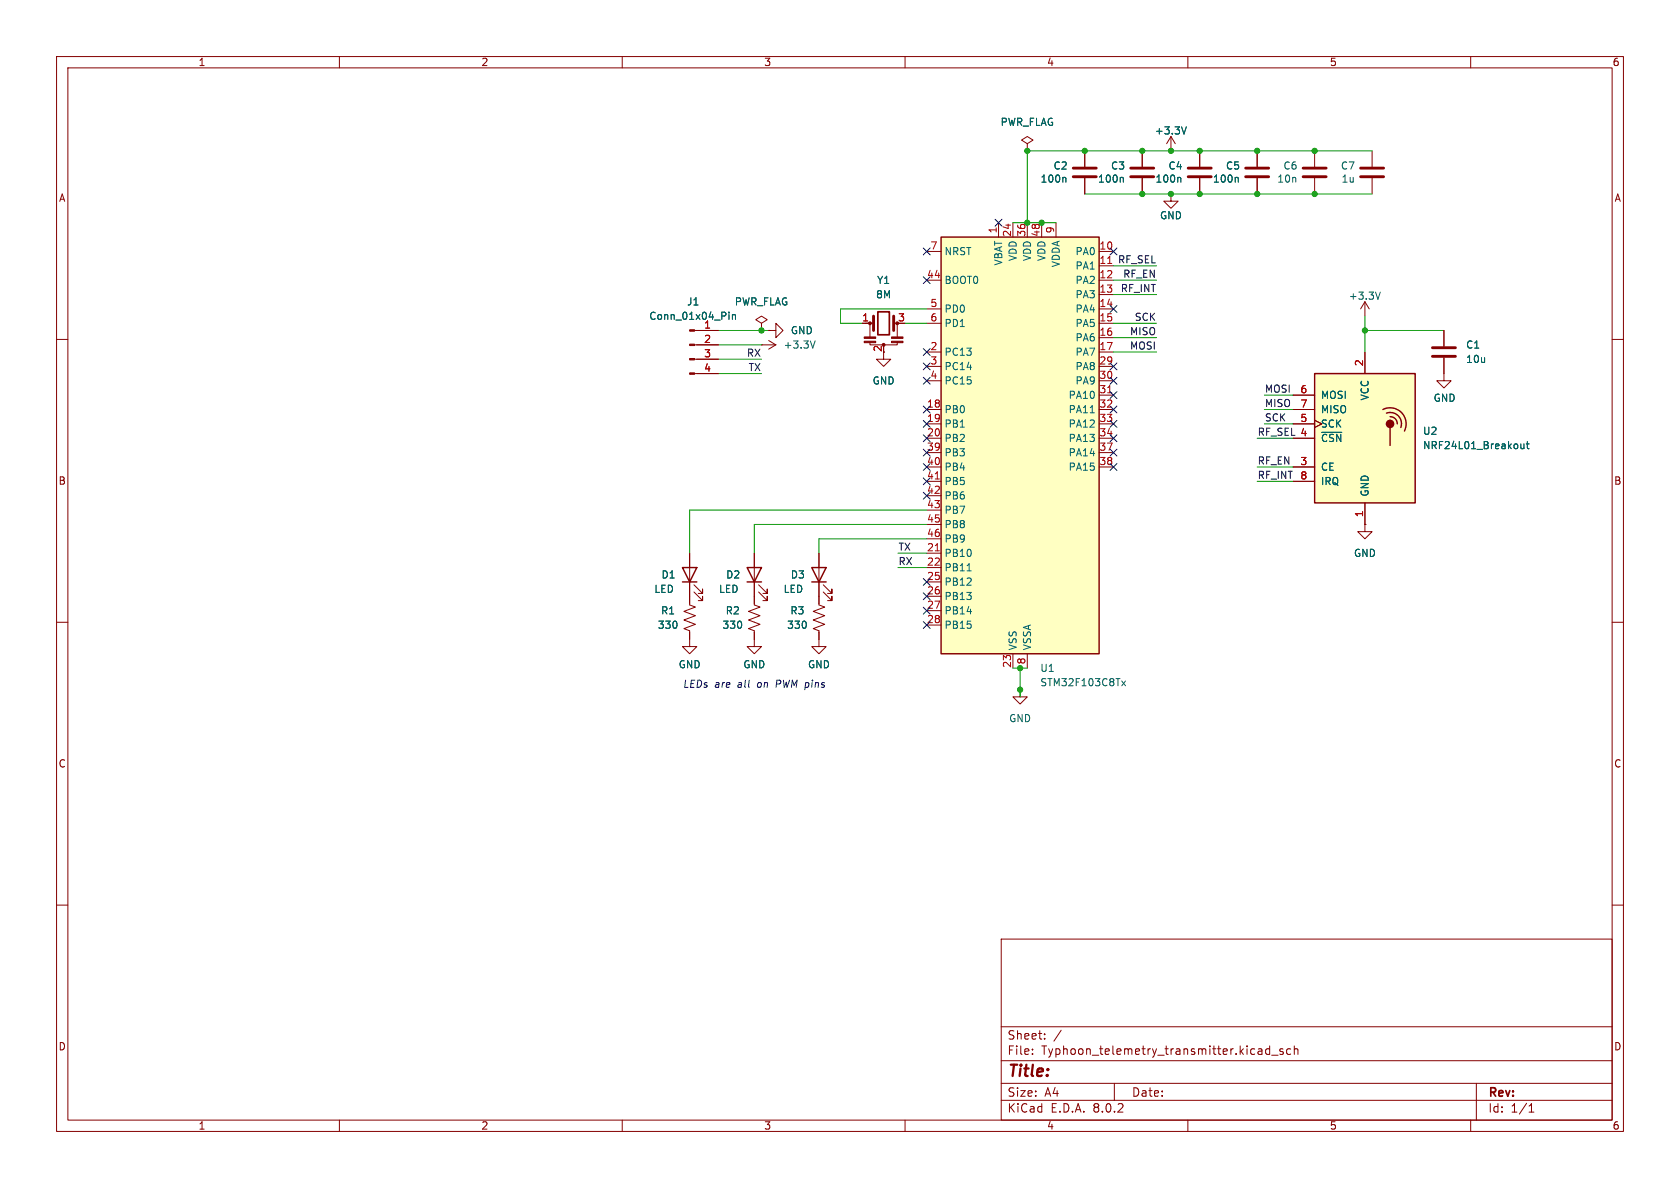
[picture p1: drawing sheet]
<svg xmlns="http://www.w3.org/2000/svg" width="297mm" height="210mm" viewBox="0 0 297 210" stroke-linecap="round" stroke-linejoin="round" font-family="sans-serif">
<g fill="none" stroke="#840000" stroke-width=".18">
<path d="M10 10h277v190h-277zM12 12h273v186h-273zM60 10v2M110 10v2M160 10v2M210 10v2M260 10v2M181.6 25.4l1-.6-1-.7-1 .7 1 .6v1.3M181.6 26.7h.1M232.4 26.7v2.8M232.4 31.5v2.8M10 60h2"/>
<path d="M285 60h2M121.9 97.8v7.6M10 110h2M121.9 113v1.3h1.3l-1.3 1.3-1.3-1.3h1.3M122.7 104.6l1.5 1.6v-.8v.8h-.8M122.7 103.4l1.5 1.5v-.8v.8h-.8M133.3 105.4v1.5l1.1 .4-2.1 .8 2.1 .7-2.1 .8 2.1 .8-2.1 .7 1 .4v1.5M285 110h2M10 160h2M285 160h2M177 166h108v32h-108zM60 198v2"/>
<path d="M110 198v2M160 198v2M177 194.5h108M177 191.5h108M177 187.5h108M177 181.5h108M182.5 186.3v.1M182.5 185.5v.1M184.7 183.6v.1M184.7 182.8v.1M187.6 182.1l-1.3 2M197 191.5v3"/>
<path d="M210 198v2M224.5 184.9v1.5M224.5 185.5l-.5-.1-.3 .3v.4l.2 .2h.6M224.8 186.5h1.2M226.8 185.5l-.3-.1-.3 .2 .1 .2 .5 .2v.3h-.6M228.2 185.5l-.5-.1-.2 .3v.4l.1 .2h.6M228.8 185.5l.2-.1 .4 .1 .1 .9M228.8 184.9v1.5M260 198v2M261 191.5v6.5M270.3 196.6h.9M270.3 195.5l.4-.4v1.5"/>
</g>
<path d="M230.4 29.7h4M230.4 31.2h4" fill="none" stroke="#840000" stroke-width=".51"/>
<path d="M120.6 100.3h2.6l-1.3 2.6zM120.6 102.9h2.6" fill="none" stroke="#840000" stroke-width=".25"/>
<path d="M166.4 41.9h27.9v73.7h-27.9z" fill="#ffffc2"/>
<path d="M166.4 41.9h27.9v73.7h-27.9zM132.1 100.3h2.5l-1.3 2.6zM132.1 102.9h2.5M143.5 100.3h2.5l-1.2 2.6zM143.5 102.9h2.5" fill="none" stroke="#840000" stroke-width=".25"/>
<g fill="none" stroke="#840000" stroke-width=".18">
<path d="M176.5 39.4v2.5M179.1 39.4v2.5M181.6 39.4v2.5M184.1 39.4v2.5M186.7 39.4v2.5M191.8 26.7v2.8M191.8 31.5v2.8M201.9 26.7v2.8M201.9 31.5v2.8M207 34.3v1.3h1.3l-1.3 1.2-1.3-1.2h1.3M207 24.1l-.8 1.3M207 24.1v2.6"/>
<path d="M207 24.1l.8 1.3M212.1 26.7v2.8M212.1 31.5v2.8M222.2 26.7v2.8M222.2 31.5v2.8M122.8 58.4h4.2M134.6 57.2l1-.7-1-.6-1 .6 1 .7v1.2M134.6 58.4h.1M135.9 58.4h1.3v-1.2l1.2 1.2-1.2 1.3v-1.3M135.9 58.4h.1M152.4 57.2h1.9M153.8 57.2v2.4"/>
<path d="M158.1 57.2h.6M158.6 57.2v2.5M163.8 44.5h2.6M163.8 49.5h2.6M163.8 54.6h2.6M163.8 57.2h2.6M194.3 44.5h2.5M194.3 47h2.5M194.3 49.5h2.5M194.3 52.1h2.5M194.3 54.6h2.5M194.3 57.2h2.5"/>
<path d="M194.3 59.7h2.5M241.3 53.3l-.8 1.3M241.3 53.3v2.6M241.3 53.3l.8 1.3M255.3 58.4v2.8M122.8 61h4.2M122.8 66h4.2M122.8 63.5h4.2M134.6 61h.1M134.6 61h2.6M135.9 60.2l1.3 .8M137.2 61l-1.3 .7"/>
<path d="M153.8 60.5v.5h4.8v-.5M156.2 62.2v1.3h1.3l-1.3 1.3-1.3-1.3h1.3M163.8 62.2h2.6M163.8 72.4h2.6M163.8 74.9h2.6M163.8 77.5h2.6M163.8 64.8h2.6M163.8 67.3h2.6M194.3 62.2h2.5M194.3 72.4h2.5M194.3 74.9h2.5M194.3 77.5h2.5"/>
<path d="M194.3 64.8h2.5M194.3 67.3h2.5M194.3 69.9h2.5M255.3 63.2v4.1h1.2l-1.2 1.3-1.3-1.3h1.3M133.3 97.8v7.6M144.8 97.8v9.1l1 .4-2 .8 2 .7-2 .8 2 .8-2 .7 1 .4v2.8h1.2l-1.2 1.3-1.3-1.3h1.3M163.8 97.8h2.6M163.8 80h2.6M163.8 82.6h2.6M163.8 85.1h2.6M163.8 87.6h2.6M163.8 90.2h2.6"/>
<path d="M163.8 92.7h2.6M163.8 95.3h2.6M194.3 80h2.5M194.3 82.6h2.5M241.3 92.7v1.3h1.3l-1.3 1.3-1.3-1.3h1.3M241.3 92.7h.1M121.9 105.4v1.5l1 .4-2 .8 2 .7-2 .8 2 .8-2 .7 1 .4v1.5M133.3 113v1.3h1.3l-1.3 1.3-1.2-1.3h1.2M134.1 104.6l1.5 1.6v-.8v.8h-.7M134.1 103.4l1.5 1.5v-.8v.8h-.7M145.5 104.6l1.6 1.6v-.8v.8h-.8M145.5 103.4l1.6 1.5v-.8v.8h-.8"/>
<path d="M163.8 100.3h2.6M163.8 102.9h2.6M163.8 105.4h2.6M163.8 108h2.6M163.8 110.5h2.6M179.1 115.6v2.5M181.6 115.6v2.5M180.3 121.9v1.3h1.3l-1.3 1.3-1.2-1.3h1.2M180.3 121.9h.1"/>
</g>
<path d="M195.8 46.6h.7M195.8 69.4h.7M165.3 97.4h.8M165.3 84.7h.8" fill="none" stroke="#a90000" stroke-width=".18"/>
<g fill="none" stroke="#006464" stroke-width=".18">
<path d="M188.3 31.4l.1 .1v.7M198.4 31.4l.2 .1v.7M208.6 31.4l.2 .1v.7M209.7 22.4l-.4 1.3M218.7 31.4l.2 .1v.7M128.9 55.2v.1M128.9 55.6v.9M129.5 55.6v.9M129.5 55.7l.2-.1 .3 .1v.8M244 51.6l-.4 1.3M144.1 60.3l-.4 1.2M192.7 73h.8"/>
<path d="M171 100.9h.7M198.3 120.4l.7 .8M199 120.4l-.7 .8"/>
</g>
<path d="M189.7 29.7h4.1M189.7 31.2h4.1M199.9 29.7h4.1M199.9 31.2h4.1M210.1 29.7h4M210.1 31.2h4M220.2 29.7h4.1M220.2 31.2h4.1M154.4 55.9v2.5M158 55.9v2.5M253.2 61.5h4.1M253.2 63h4.1" fill="none" stroke="#840000" stroke-width=".51"/>
<g fill="#840000" stroke="#840000" stroke-width=".18">
<path d="M152.8 60.3h2v.3h-2z"/>
<path d="M152.8 59.6h2v.2h-2z"/>
<path d="M157.6 60.3h2v.3h-2z"/>
<path d="M157.6 59.6h2v.2h-2z"/>
<path d="M121.9 65.9h.9v.3h-.9z"/>
<path d="M121.9 63.4h.9v.2h-.9z"/>
<path d="M121.9 60.8h.9v.3h-.9z"/>
<path d="M121.9 58.3h.9v.2h-.9z"/>
<circle cx="153.8" cy="57.1" r=".25"/>
<circle cx="156.2" cy="61" r=".25"/>
</g>
<path d="M155.2 55.1h2v4.1h-2z" fill="none" stroke="#840000" stroke-width=".3"/>
<path d="M232.4 66h17.8v22.9h-17.8z" fill="#ffffc2"/>
<path d="M232.4 66h17.8v22.9h-17.8zM244.5 72.4a2.84 2.84 0 0 1 3.3 .5 2.84 2.84 0 0 1 .5 3.3M245.1 73a1.98 1.98 0 0 1 2.1 .5 1.98 1.98 0 0 1 .4 2.1M245.7 75.6v3.1M245.7 73.7a1.23 1.23 0 0 1 1.3 1.2" fill="none" stroke="#840000" stroke-width=".25"/>
<circle cx="245.7" cy="74.9" r=".63" fill="#840000" stroke="#840000" stroke-width=".25"/>
<g fill="none" stroke="#840000" stroke-width=".18">
<path d="M181.6 26.7h.1M191.8 26.7v2.8M191.8 31.5v2.8M201.9 26.7v2.8M201.9 31.5v2.8M212.1 26.7v2.8M212.1 31.5v2.8M222.2 26.7v2.8M222.2 31.5v2.8M242.6 26.7v2.8M242.6 31.5v2.8M123.2 58.4h3.8"/>
<path d="M134.6 58.4h.1M135.9 58.4h.1M152.4 57.2h1.3M255.3 58.4v2.8M123.2 61h3.8M123.2 63.5h3.8M123.2 66h3.8M228.6 77.5h3.8M228.6 74.9h3.8M228.6 69.9h3.8M228.6 72.4h3.8M232.4 74.3l1.3 .6-1.3 .7"/>
<path d="M241.3 62.2v3.8M255.3 63.2v2.8M121.9 97.8v2.5M133.3 97.8v2.5M144.8 97.8v2.5M228.6 82.6h3.8M228.6 85.1h3.8M241.3 92.7h.1M241.3 88.9v3.8M121.9 102.9v3.8M121.9 111.8v1.2M133.3 102.9v3.8"/>
<path d="M133.3 111.8v1.2M144.8 102.9v3.8M144.8 111.8v1.2"/>
</g>
<g fill="none" stroke="#006464" stroke-width=".18">
<path d="M188.3 31.4l.1 .1v.7M198.4 31.4l.2 .1v.7M208.6 31.4l.2 .1v.7M209.7 22.4l-.4 1.3M218.7 31.4l.2 .1v.7M128.9 55.2v.1M128.9 55.6v.9M129.5 55.6v.9M129.5 55.7l.2-.1 .3 .1v.8M233.7 76.4h3.5M268.9 78.5v.8h.3l.2-.1M269.4 78.5v.8"/>
<path d="M269.8 78.5h.5M270 78v1.1l.3 .2"/>
</g>
<path d="M240.5 29.7h4.1M240.5 31.2h4.1" fill="none" stroke="#840000" stroke-width=".51"/>
<g fill="none" stroke="#009600" stroke-width=".18">
<path d="M179.1 39.4h7.6M191.8 34.3h50.8M242.6 26.7h-61v12.7M127 58.4h8.9M160 57.2h3.8M163.8 54.6h-15.2v2.6h3.8M196.8 52.1h7.7M196.8 57.2h7.7M196.8 49.5h7.7M196.8 59.7h7.7M196.8 47h7.7M241.3 58.4h14"/>
<path d="M241.3 55.9v6.3M127 66h7.6M127 61h7.6M127 63.5h7.6M196.8 62.2h7.7M222.2 77.5h6.4M223.5 69.9h5.1M223.5 74.9h5.1M223.5 72.4h5.1M158.7 97.8h5.1M163.8 95.3h-19v2.5M163.8 90.2h-41.9v7.6"/>
<path d="M163.8 92.7h-30.5v5.1M222.2 82.6h6.4M222.2 85.1h6.4M158.7 100.3h5.1M179.1 118.1h2.5M180.3 118.1v5.1"/>
</g>
<g fill="none" stroke="#000084" stroke-width=".18">
<path d="M175.9 38.8l1.2 1.2M177.1 38.8l-1.2 1.2M163.2 48.9l1.2 1.2M163.2 43.8l1.2 1.3M164.4 48.9l-1.2 1.2M164.4 43.8l-1.2 1.3M196.2 43.8l1.3 1.3M196.2 54l1.3 1.2M197.5 43.8l-1.3 1.3M197.5 54l-1.3 1.2M163.2 71.8l1.2 1.2M163.2 61.6l1.2 1.2"/>
<path d="M163.2 66.7l1.2 1.2M163.2 74.3l1.2 1.2M163.2 76.9l1.2 1.2M163.2 79.4l1.2 1.2M163.2 64.2l1.2 1.2M164.4 71.8l-1.2 1.2M164.4 61.6l-1.2 1.2M164.4 66.7l-1.2 1.2M164.4 76.9l-1.2 1.2M164.4 74.3l-1.2 1.2M164.4 79.4l-1.2 1.2M164.4 64.2l-1.2 1.2"/>
<path d="M196.2 64.2l1.3 1.2M196.2 71.8l1.3 1.2M196.2 76.9l1.3 1.2M196.2 74.3l1.3 1.2M196.2 79.4l1.3 1.2M196.2 69.2l1.3 1.3M196.2 66.7l1.3 1.2M197.5 64.2l-1.3 1.2M197.5 71.8l-1.3 1.2M197.5 76.9l-1.3 1.2M197.5 74.3l-1.3 1.2M197.5 79.4l-1.3 1.2"/>
<path d="M197.5 69.2l-1.3 1.3M197.5 66.7l-1.3 1.2M163.2 81.9l1.2 1.3M163.2 84.5l1.2 1.2M163.2 87l1.2 1.2M164.4 81.9l-1.2 1.3M164.4 84.5l-1.2 1.2M164.4 87l-1.2 1.2M196.2 81.9l1.3 1.3M197.5 81.9l-1.3 1.3M163.2 109.9l1.2 1.2M163.2 107.3l1.2 1.3"/>
<path d="M163.2 104.8l1.2 1.2M163.2 102.3l1.2 1.2M164.4 104.8l-1.2 1.2M164.4 109.9l-1.2 1.2M164.4 102.3l-1.2 1.2M164.4 107.3l-1.2 1.3"/>
</g>
<g fill="#009600" stroke="#009600" stroke-width=".18">
<circle cx="181.6" cy="39.4" r=".46"/>
<circle cx="184.1" cy="39.4" r=".46"/>
<circle cx="181.6" cy="26.7" r=".46"/>
<circle cx="201.9" cy="26.7" r=".46"/>
<circle cx="191.8" cy="26.7" r=".46"/>
<circle cx="201.9" cy="34.3" r=".46"/>
<circle cx="180.3" cy="121.9" r=".46"/>
<circle cx="180.3" cy="118.1" r=".46"/>
<circle cx="212.1" cy="34.3" r=".46"/>
<circle cx="207" cy="26.7" r=".46"/>
<circle cx="212.1" cy="26.7" r=".46"/>
<circle cx="222.2" cy="26.7" r=".46"/>
<circle cx="222.2" cy="34.3" r=".46"/>
<circle cx="207" cy="34.3" r=".46"/>
<circle cx="232.4" cy="26.7" r=".46"/>
<circle cx="232.4" cy="34.3" r=".46"/>
<circle cx="241.3" cy="58.4" r=".46"/>
<circle cx="134.6" cy="58.4" r=".46"/>
</g>
<text font-size="2.8" fill="#840000" x="178" y="190.9">Title:</text>
<g font-size="2.1" fill="#840000">
<text x="178" y="184">Sheet:</text>
<text x="178" y="186.7">File:</text>
<text x="184.1" y="186.7">Typhoon_telemetry_transmitter.kicad_sch</text>
<text x="178" y="196.9">KiCad</text>
<text x="178" y="194.1">Size:</text>
<text x="184.7" y="194.1">A4</text>
<text x="185.7" y="196.9">E.D.A.</text>
<text x="193.3" y="196.9">8.0.2</text>
<text x="200" y="194.1">Date:</text>
<text x="263" y="194.3">Rev:</text>
<text x="263" y="196.9">Id:</text>
<text x="267.1" y="196.9">1/1</text>
</g>
<g font-size="1.8" fill="#840000">
<text x="35" y="11.9">1</text>
<text x="85" y="11.9">2</text>
<text x="135" y="11.9">3</text>
<text x="185" y="11.9">4</text>
<text x="235" y="11.9">5</text>
<text x="285" y="11.9">6</text>
<text x="10.3" y="35.9">A</text>
<text x="285.3" y="35.9">A</text>
<text x="10.3" y="85.9">B</text>
<text x="285.3" y="85.9">B</text>
<text x="10.3" y="135.9">C</text>
<text x="285.3" y="135.9">C</text>
<text x="10.3" y="185.9">D</text>
<text x="285.3" y="185.9">D</text>
<text x="35" y="199.9">1</text>
<text x="85" y="199.9">2</text>
<text x="135" y="199.9">3</text>
<text x="185" y="199.9">4</text>
<text x="235" y="199.9">5</text>
<text x="285" y="199.9">6</text>
</g>
<g font-size="1.8" fill="#006464">
<text x="176.8" y="22.5">PWR_FLAG</text>
<text x="204.1" y="24">+3.3V</text>
<text x="183.9" y="32.5">100n</text>
<text x="186.2" y="30.2">C2</text>
<text x="194" y="32.5">100n</text>
<text x="196.3" y="30.2">C3</text>
<text x="204.2" y="32.5">100n</text>
<text x="206.5" y="30.2">C4</text>
<text x="214.3" y="32.5">100n</text>
<text x="216.6" y="30.2">C5</text>
<text x="225.7" y="32.5">10n</text>
<text x="226.8" y="30.2">C6</text>
<text x="237" y="30.2">C7</text>
<text x="237.1" y="32.5">1u</text>
<text x="205" y="39">GND</text>
<text x="166.9" y="45.3">NRST</text>
<text x="177.4" y="47" transform="rotate(-90 177.4 47)">VBAT</text>
<text x="179.9" y="46.2" transform="rotate(-90 179.9 46.2)">VDD</text>
<text x="182.5" y="46.2" transform="rotate(-90 182.5 46.2)">VDD</text>
<text x="185" y="46.2" transform="rotate(-90 185 46.2)">VDD</text>
<text x="187.6" y="47.3" transform="rotate(-90 187.6 47.3)">VDDA</text>
<text x="190" y="45.3">PA0</text>
<text x="190" y="47.9">PA1</text>
<text x="154.8" y="52.9">8M</text>
<text x="155" y="50.4">Y1</text>
<text x="166.9" y="50.4">BOOT0</text>
<text x="190" y="50.4">PA2</text>
<text x="190" y="52.9">PA3</text>
<text x="238.4" y="53.2">+3.3V</text>
<text x="114.7" y="56.7">Conn_01x04_Pin</text>
<text x="121.4" y="54.2">J1</text>
<text x="129.8" y="54.2">PWR_FLAG</text>
<text x="139.7" y="59.3">GND</text>
<text x="166.9" y="55.5">PD0</text>
<text x="166.9" y="58">PD1</text>
<text x="190" y="55.5">PA4</text>
<text x="190" y="58">PA5</text>
<text x="138.4" y="61.8">+3.3V</text>
<text x="166.9" y="63.1">PC13</text>
<text x="166.9" y="65.6">PC14</text>
<text x="190" y="60.6">PA6</text>
<text x="190" y="63.1">PA7</text>
<text x="190" y="65.6">PA8</text>
<text x="259.1" y="61.8">C1</text>
<text x="259.1" y="64.4">10u</text>
<text x="154.2" y="68.2">GND</text>
<text x="166.9" y="68.2">PC15</text>
<text x="188.8" y="70.7">PA10</text>
<text x="190" y="68.2">PA9</text>
<text x="233.4" y="70.7">MOSI</text>
<text x="242.2" y="70.9" transform="rotate(-90 242.2 70.9)">VCC</text>
<text x="253.3" y="71.2">GND</text>
<text x="166.9" y="73.3">PB0</text>
<text x="166.9" y="75.8">PB1</text>
<text x="188.8" y="73.3">PA11</text>
<text x="188.8" y="75.8">PA12</text>
<text x="233.4" y="75.8">SCK</text>
<text x="233.4" y="73.3">MISO</text>
<text x="251.5" y="77.1">U2</text>
<text x="166.9" y="78.3">PB2</text>
<text x="166.9" y="80.9">PB3</text>
<text x="166.9" y="83.4">PB4</text>
<text x="188.8" y="78.3">PA13</text>
<text x="188.8" y="80.9">PA14</text>
<text x="188.8" y="83.4">PA15</text>
<text x="233.4" y="83.4">CE</text>
<text x="233.4" y="78.3">~{CSN}</text>
<text x="251.5" y="79.6">NRF24L01_Breakout</text>
<text x="166.9" y="86">PB5</text>
<text x="166.9" y="88.5">PB6</text>
<text x="233.4" y="86">IRQ</text>
<text x="242.2" y="87.9" transform="rotate(-90 242.2 87.9)">GND</text>
<text x="166.9" y="91">PB7</text>
<text x="166.9" y="93.6">PB8</text>
<text x="166.9" y="98.7">PB10</text>
<text x="166.9" y="101.2">PB11</text>
<text x="166.9" y="96.1">PB9</text>
<text x="239.3" y="98.7">GND</text>
<text x="115.6" y="105">LED</text>
<text x="116.8" y="102.5">D1</text>
<text x="127" y="105">LED</text>
<text x="128.3" y="102.5">D2</text>
<text x="138.4" y="105">LED</text>
<text x="139.7" y="102.5">D3</text>
<text x="166.9" y="103.7">PB12</text>
<text x="166.9" y="106.3">PB13</text>
<text x="116.2" y="111.4">330</text>
<text x="116.8" y="108.8">R1</text>
<text x="127.6" y="111.4">330</text>
<text x="128.2" y="108.8">R2</text>
<text x="139.1" y="111.4">330</text>
<text x="139.6" y="108.8">R3</text>
<text x="166.9" y="108.8">PB14</text>
<text x="166.9" y="111.4">PB15</text>
<text x="119.9" y="118.3">GND</text>
<text x="131.3" y="118.3">GND</text>
<text x="142.7" y="118.3">GND</text>
<text x="179.9" y="115.1" transform="rotate(-90 179.9 115.1)">VSS</text>
<text x="182.5" y="115.1" transform="rotate(-90 182.5 115.1)">VSSA</text>
<text x="183.8" y="119">U1</text>
<text x="183.8" y="121.5">STM32F103C8Tx</text>
<text x="178.3" y="127.9">GND</text>
</g>
<g font-size="1.8" fill="#a90000">
<text x="176.3" y="41.3" transform="rotate(-90 176.3 41.3)">1</text>
<text x="178.8" y="42" transform="rotate(-90 178.8 42)">24</text>
<text x="181.4" y="42" transform="rotate(-90 181.4 42)">36</text>
<text x="183.9" y="42" transform="rotate(-90 183.9 42)">48</text>
<text x="186.4" y="41.3" transform="rotate(-90 186.4 41.3)">9</text>
<text x="164.4" y="44.2">7</text>
<text x="194.3" y="44.2">10</text>
<text x="194.3" y="46.7">11</text>
<text x="163.8" y="49.3">44</text>
<text x="194.3" y="49.3">12</text>
<text x="194.3" y="51.8">13</text>
<text x="124.4" y="58.2">1</text>
<text x="152.3" y="56.9">1</text>
<text x="158.7" y="56.9">3</text>
<text x="164.4" y="54.4">5</text>
<text x="164.4" y="56.9">6</text>
<text x="194.3" y="54.4">14</text>
<text x="194.3" y="56.9">15</text>
<text x="194.3" y="59.4">16</text>
<text x="124.4" y="60.7">2</text>
<text x="124.4" y="63.2">3</text>
<text x="124.4" y="65.8">4</text>
<text x="156" y="62.3" transform="rotate(-90 156 62.3)">2</text>
<text x="164.4" y="62">2</text>
<text x="164.4" y="64.5">3</text>
<text x="194.3" y="62">17</text>
<text x="194.3" y="64.5">29</text>
<text x="241" y="64.8" transform="rotate(-90 241 64.8)">2</text>
<text x="164.4" y="67.1">4</text>
<text x="194.3" y="67.1">30</text>
<text x="194.3" y="69.6">31</text>
<text x="229.8" y="69.6">6</text>
<text x="163.8" y="72.1">18</text>
<text x="163.8" y="74.7">19</text>
<text x="163.8" y="77.2">20</text>
<text x="194.3" y="72.1">32</text>
<text x="194.3" y="74.7">33</text>
<text x="194.3" y="77.2">34</text>
<text x="229.8" y="74.7">5</text>
<text x="229.8" y="72.1">7</text>
<text x="229.8" y="77.2">4</text>
<text x="163.8" y="79.8">39</text>
<text x="163.8" y="82.3">40</text>
<text x="194.3" y="79.8">37</text>
<text x="194.3" y="82.3">38</text>
<text x="229.8" y="82.3">3</text>
<text x="163.8" y="84.8">41</text>
<text x="163.8" y="87.4">42</text>
<text x="163.8" y="89.9">43</text>
<text x="229.8" y="84.8">8</text>
<text x="163.8" y="92.5">45</text>
<text x="163.8" y="95">46</text>
<text x="241" y="91.5" transform="rotate(-90 241 91.5)">1</text>
<text x="163.8" y="97.5">21</text>
<text x="163.8" y="100.1">22</text>
<text x="163.8" y="102.6">25</text>
<text x="163.8" y="105.2">26</text>
<text x="163.8" y="107.7">27</text>
<text x="163.8" y="110.2">28</text>
<text x="178.8" y="118.2" transform="rotate(-90 178.8 118.2)">23</text>
<text x="181.4" y="117.5" transform="rotate(-90 181.4 117.5)">8</text>
</g>
<g font-size="1.8" fill="#0f0f0f">
<text x="197.6" y="46.6">RF_SEL</text>
<text x="198" y="51.7">RF_INT</text>
<text x="198.5" y="49.2">RF_EN</text>
<text x="199.7" y="59.3">MISO</text>
<text x="200.5" y="56.8">SCK</text>
<text x="131.9" y="63.2">RX</text>
<text x="132.2" y="65.7">TX</text>
<text x="199.7" y="61.9">MOSI</text>
<text x="223.5" y="69.5">MOSI</text>
<text x="222.2" y="77.1">RF_SEL 4</text>
<text x="223.5" y="72">MISO</text>
<text x="223.5" y="74.6">SCK</text>
<text x="222.2" y="82.2">RF_EN</text>
<text x="222.2" y="84.7">RF_INT</text>
<text x="158.7" y="97.4">TX</text>
<text x="158.7" y="100">RX</text>
</g>
<g font-size="1.8" fill="#0000c2">
<text x="120.6" y="121.7">LEDs</text>
<text x="126.3" y="121.7">are</text>
<text x="130.5" y="121.7">all</text>
<text x="134.1" y="121.7">on</text>
<text x="137.6" y="121.7">PWM pins</text>
</g>
</svg>
